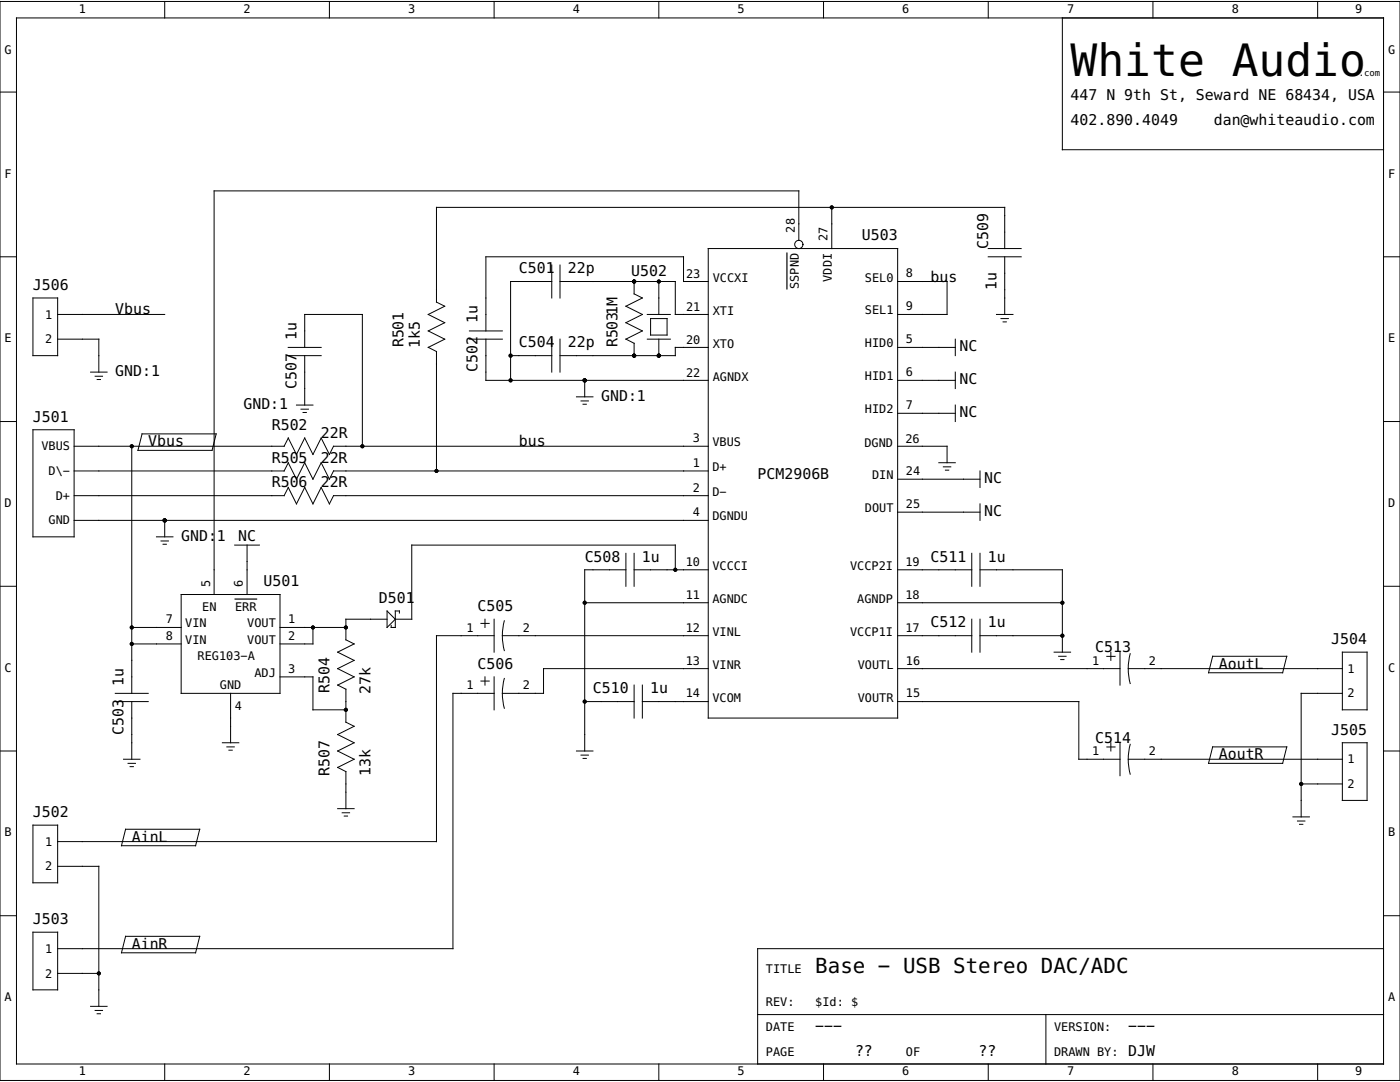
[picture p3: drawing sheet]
<svg xmlns="http://www.w3.org/2000/svg" width="279mm" height="216mm" viewBox="0 0 279 216" stroke-linecap="round" stroke-linejoin="round" font-family="sans-serif">
<g fill="none" stroke="#000" stroke-width=".2">
<path d="M0 .3h279.4v215.3h-279.4zM0 18.4h3.3M3.3 3.6h272.8v208.7h-272.8zM32.9 .3v3.3M65.7 .3v3.3M98.6 .3v3.3M131.5 .3v3.3M164.4 .3v3.3M197.2 .3v3.3M212 3.6v26.3h64.1M230.1 .3v3.3M263 .3v3.3"/>
<path d="M276.1 18.4h3.3M0 51.2h3.3M6.6 59.5h4.9v11.5h-4.9zM110.1 56.2h-8.2v19.7M110.1 52.9v6.6M111.8 56.2h23v6.5h6.5M111.8 52.9v6.6M126.6 56.2v2.4l1.6 .9-3.3 1.6 3.3 1.6-3.3 1.7 3.3 1.6-3.3 1.7 1.7 .8v2.5M131.5 56.2v6.5M141.3 56.2h-4.9v-5h-39.4v14.8M141.3 49.6h37.8v93.7h-37.8zM159.4 48v-9.9h-116.7v80.5"/>
<path d="M166 41.4v8.2M179.1 56.2h9.9v6.5h-9.9M197.2 51.2h6.6M197.2 49.6h6.6M200.5 49.6v-8.2h-113.4v18.9l1.7 .8-3.3 1.6 3.3 1.7-3.3 1.6 3.3 1.7-3.3 1.6 1.6 .8v23.9M200.5 51.2v11.5M276.1 51.2h3.3M11.5 62.7h21.4M11.5 67.7h8.2v6.6M18.1 74.3h3.3M19 75.1h1.5M19.4 75.7h.7"/>
<path d="M57.5 69.3h6.6M57.5 71h6.6M60.8 69.3v-6.6h11.5v26.3M60.8 71v9.8M93.7 67.7h6.6M93.7 66h6.6M97 67.7v8.2h44.3M101.9 71h8.2M110.1 67.7v6.6M111.8 67.7v6.6M115 79.2h3.3M116.7 75.9v3.3"/>
<path d="M129.2 62.7h4.6M129.2 67.7h4.6M129.8 63.6h3.3v3.3h-3.3zM131.5 67.7v3.3M141.3 69.3h-6.5v1.7h-23M179.1 69.3h11.5M179.1 75.9h11.5M190.6 67.7v3.3M190.6 74.3v3.2M198.9 62.7h3.3M199.8 63.6h1.5M200.2 64.2h.6"/>
<path d="M0 84.1h3.3M6.6 85.8h8.2v21.3h-8.2zM14.8 94h41.9l.8-1.7 1.7 3.3 1.6-3.3 1.7 3.3 1.6-3.3 1.6 3.3 .9-1.6h74.7M14.8 98.9h41.9l.8-1.6 1.7 3.2 1.6-3.2 1.7 3.2 1.6-3.2 1.6 3.2 .9-1.6h74.7M14.8 89h41.9l.8-1.6 1.7 3.3 1.6-3.3 1.7 3.3 1.6-3.3 1.6 3.3 .9-1.7h74.7M26.3 89v49.3M28.4 86.6h14.7l-.8 3.3h-14.8zM59.2 80.8h3.3M60.1 81.6h1.5M60.5 82.3h.6M116 80h1.4M116.4 80.7h.6"/>
<path d="M179.1 95.6h16.5M179.1 82.5h11.5M179.1 89h9.9v3.3M187.4 92.3h3.2M188.3 93.2h1.4M188.7 93.8h.6M190.6 80.8v3.3M195.6 94v3.3M276.1 84.1h3.3M0 117h3.3M14.8 103.8h126.5M31.2 107.1h3.3"/>
<path d="M32.1 107.9h1.5M32.5 108.6h.7M32.9 103.8v3.3M36.2 118.6h19.7v19.7h-19.7zM46.8 108.8h5M49.3 108.8v9.8M124.9 113.7h-8.2v36.2M124.9 110.4v6.6M126.6 113.7h14.7M126.6 110.4v6.6M134.8 113.7v-4.9h-52.6v14.8h-3.3M179.1 102.2h16.5"/>
<path d="M179.1 113.7h14.8M193.9 110.4v6.6M195.6 113.7h16.4v16.4M195.6 100.5v3.3M195.6 110.4v6.6M276.1 117h3.3M23 140h6.6M23 138.3h6.6M26.3 125.2h9.9M26.3 128.5h9.9M26.3 140v11.5M46 138.3v9.9"/>
<path d="M55.9 135.1h6.6v6.5h6.5M55.9 125.2h13.1M62.5 125.2v3.3h-6.6M77.2 123.6h-8.2v4.1l1.7 .8-3.3 1.6 3.3 1.7-3.3 1.6 3.3 1.7-3.3 1.6 1.6 .8v6.6l1.7 .8-3.3 1.7 3.3 1.6-3.3 1.7 3.3 1.6-3.3 1.6 1.6 .9v7.4M77.2 121.9l1.7 1.7-1.7 1.6zM79.7 122.3v-.4h-.8v3.3h-.8v-.4M96 124.4h1.6M96 135.9h1.6M96.8 123.6v1.6M96.8 135.1v1.6M98.6 138.3h-8.2v51h-78.9M98.6 123.6v6.5"/>
<path d="M98.6 135.1v6.5M98.6 126.8h-11.5v41.1h-75.6M100.3 126.8h41M100.6 123.9a11.5 11.5 0 0 0 0 5.9M100.6 135.4a11.5 11.5 0 0 0 0 5.9M116.7 140h9.9M116.7 120.3h24.6M126.6 136.7v6.6M128.2 140h13.1M128.2 136.7v6.6M141.3 133.4h-32.8v4.9h-8.2M179.1 133.4h44.4"/>
<path d="M179.1 140h36.2v11.5h8.2M179.1 120.3h32.9M179.1 126.8h14.8M193.9 123.6v6.5M195.6 126.8h16.4M195.6 123.6v6.5M210.4 130.1h3.3M211.3 131h1.5M211.7 131.6h.6M220.9 131h1.6M221.7 130.1v1.7M223.5 130.1v6.6"/>
<path d="M225.2 133.4h42.7M225.6 130.4a11.5 11.5 0 0 0 0 6M242 131h14.8l-.8 3.2h-14.8zM267.9 138.3h-8.2v24.7M267.9 130.1h4.9v11.5h-4.9zM0 149.9h3.3M24.7 151.5h3.2M25.6 152.3h1.4M26 153h.6M44.4 148.2h3.3M45.3 149h1.5M45.7 149.7h.6"/>
<path d="M115 149.9h3.3M116 150.7h1.4M116.4 151.3h.6M220.9 149h1.6M221.7 148.2v1.7M223.5 148.2v6.6M225.2 151.5h42.7M225.6 148.5a11.5 11.5 0 0 0 0 6M242 149h14.8l-.8 3.3h-14.8zM259.7 156.4h8.2M267.9 148.2h4.9v11.5h-4.9zM276.1 149.9h3.3"/>
<path d="M6.6 164.6h4.9v11.6h-4.9zM11.5 172.9h8.2v27.9M25.1 165.5h14.8l-.9 3.3h-14.8zM67.4 161.4h3.3M68.3 162.2h1.5M68.7 162.8h.7M258 163h3.3M258.9 163.8h1.5M259.3 164.5h.7M0 182.7h3.3M6.6 186h4.9v11.5h-4.9zM11.5 194.2h8.2"/>
<path d="M25.1 186.8h14.8l-.9 3.3h-14.8zM276.1 189.3h-124.9v23M276.1 182.7h3.3M18.1 200.8h3.3M19 201.6h1.5M19.4 202.3h.7M32.9 212.3v3.3M65.7 212.3v3.3M98.6 212.3v3.3M131.5 212.3v3.3M151.2 202.4h124.9M164.4 212.3v3.3"/>
<path d="M197.2 212.3v3.3M208.7 202.4v9.9M230.1 212.3v3.3M263 212.3v3.3"/>
<circle cx="159.4" cy="48.8" r=".82"/>
</g>
<path d="M157 50.5v7.1M46.9 119.5h4.3" fill="none" stroke="#000" stroke-width=".24"/>
<g fill="#000">
<circle cx="126.6" cy="56.2" r=".41"/>
<circle cx="131.5" cy="56.2" r=".41"/>
<circle cx="166" cy="41.4" r=".41"/>
<circle cx="101.9" cy="75.9" r=".41"/>
<circle cx="101.9" cy="71" r=".41"/>
<circle cx="116.7" cy="75.9" r=".41"/>
<circle cx="126.6" cy="71" r=".41"/>
<circle cx="131.5" cy="71" r=".41"/>
<circle cx="26.3" cy="89" r=".41"/>
<circle cx="72.3" cy="89" r=".41"/>
<circle cx="87.1" cy="94" r=".41"/>
<circle cx="32.9" cy="103.8" r=".41"/>
<circle cx="134.8" cy="113.7" r=".41"/>
<circle cx="26.3" cy="128.5" r=".41"/>
<circle cx="26.3" cy="125.2" r=".41"/>
<circle cx="62.5" cy="125.2" r=".41"/>
<circle cx="69" cy="125.2" r=".41"/>
<circle cx="116.7" cy="140" r=".41"/>
<circle cx="116.7" cy="120.3" r=".41"/>
<circle cx="212" cy="120.3" r=".41"/>
<circle cx="212" cy="126.8" r=".41"/>
<circle cx="69" cy="141.6" r=".41"/>
<circle cx="259.7" cy="156.4" r=".41"/>
<circle cx="19.7" cy="194.2" r=".41"/>
</g>
<text font-size="8.9" x="213.7" y="15.1">White Audio</text>
<text font-size="4.2" x="162.7" y="194.2">Base − USB Stereo DAC/ADC</text>
<g font-size="3">
<text x="213.7" y="20">447 N 9th St, Seward NE 68434, USA</text>
<text x="213.7" y="24.9">402.890.4049</text>
<text x="242.2" y="24.9">dan@whiteaudio.com</text>
<text x="172" y="48">U503</text>
<text x="197.2" y="49.6" transform="rotate(-90 197.2 49.6)">C509</text>
<text x="6.6" y="57.8">J506</text>
<text x="103.5" y="54.5">C501</text>
<text x="113.3" y="54.5">22p</text>
<text x="126" y="55.1">U502</text>
<text x="185.7" y="56.2">bus</text>
<text x="198.9" y="57.9" transform="rotate(-90 198.9 57.9)">1u</text>
<text x="23" y="62.7">Vbus</text>
<text x="95.3" y="64.5" transform="rotate(-90 95.3 64.5)">1u</text>
<text x="59.2" y="67.8" transform="rotate(-90 59.2 67.8)">1u</text>
<text x="80.5" y="69.3" transform="rotate(-90 80.5 69.3)">R501</text>
<text x="83.8" y="69.4" transform="rotate(-90 83.8 69.4)">1k5</text>
<text x="103.5" y="69.3">C504</text>
<text x="113.3" y="69.3">22p</text>
<text x="123.3" y="69.3" transform="rotate(-90 123.3 69.3)">R5031M</text>
<text x="191.5" y="70.1">NC</text>
<text x="23" y="75.1">GND:1</text>
<text x="59.2" y="77.5" transform="rotate(-90 59.2 77.5)">C507</text>
<text x="95.3" y="74.3" transform="rotate(-90 95.3 74.3)">C502</text>
<text x="191.5" y="76.7">NC</text>
<text x="48.6" y="81.6">GND:1</text>
<text x="120" y="80">GND:1</text>
<text x="191.5" y="83.3">NC</text>
<text x="6.6" y="84.1">J501</text>
<text x="29.6" y="89">Vbus</text>
<text x="54.2" y="85.8">R502</text>
<text x="64" y="87.4">22R</text>
<text x="103.5" y="89">bus</text>
<text x="54.2" y="92.3">R505</text>
<text x="64" y="92.3">22R</text>
<text x="151.2" y="95.6">PCM2906B</text>
<text x="54.2" y="97.3">R506</text>
<text x="64" y="97.3">22R</text>
<text x="196.4" y="96.4">NC</text>
<text x="36.2" y="107.9">GND:1</text>
<text x="47.5" y="107.9">NC</text>
<text x="196.4" y="103">NC</text>
<text x="116.7" y="112.1">C508</text>
<text x="128.1" y="112.1">1u</text>
<text x="185.7" y="112.1">C511</text>
<text x="197.1" y="112.1">1u</text>
<text x="52.6" y="117">U501</text>
<text x="75.6" y="120.3">D501</text>
<text x="95.3" y="121.9">C505</text>
<text x="185.7" y="125.2">C512</text>
<text x="197.1" y="125.2">1u</text>
<text x="218.6" y="130.1">C513</text>
<text x="265.7" y="128.5">J504</text>
<text x="24.7" y="136.8" transform="rotate(-90 24.7 136.8)">1u</text>
<text x="95.3" y="133.4">C506</text>
<text x="243.2" y="133.4">AoutL</text>
<text x="65.7" y="138.3" transform="rotate(-90 65.7 138.3)">R504</text>
<text x="74" y="138.4" transform="rotate(-90 74 138.4)">27k</text>
<text x="118.3" y="138.3">C510</text>
<text x="129.8" y="138.3">1u</text>
<text x="24.7" y="146.6" transform="rotate(-90 24.7 146.6)">C503</text>
<text x="218.6" y="148.2">C514</text>
<text x="265.7" y="146.6">J505</text>
<text x="65.7" y="154.8" transform="rotate(-90 65.7 154.8)">R507</text>
<text x="74" y="154.9" transform="rotate(-90 74 154.9)">13k</text>
<text x="243.2" y="151.5">AoutR</text>
<text x="6.6" y="163">J502</text>
<text x="26.3" y="167.9">AinL</text>
<text x="6.6" y="184.4">J503</text>
<text x="26.3" y="189.3">AinR</text>
<text x="162.7" y="205.7">−−−</text>
<text x="225.2" y="205.7">−−−</text>
<text x="170.6" y="210.7">??</text>
<text x="195.3" y="210.7">??</text>
<text x="225.2" y="210.7">DJW</text>
</g>
<g font-size="2.4">
<text x="15.7" y="2.6">1</text>
<text x="48.6" y="2.6">2</text>
<text x="81.5" y="2.6">3</text>
<text x="114.3" y="2.6">4</text>
<text x="147.2" y="2.6">5</text>
<text x="180.1" y="2.6">6</text>
<text x="212.9" y="2.6">7</text>
<text x="245.8" y="2.6">8</text>
<text x="270.5" y="2.6">9</text>
<text x=".9" y="10.8">G</text>
<text x="277" y="10.8">G</text>
<text x=".9" y="35.4">F</text>
<text x="277" y="35.4">F</text>
<text x="158.6" y="46.4" transform="rotate(-90 158.6 46.4)">28</text>
<text x="165.2" y="48" transform="rotate(-90 165.2 48)">27</text>
<text x="136.9" y="55.4">23</text>
<text x="142.2" y="56.3">VCCXI</text>
<text x="159.4" y="57.6" transform="rotate(-90 159.4 57.6)">SSPND</text>
<text x="166" y="56.2" transform="rotate(-90 166 56.2)">VDDI</text>
<text x="172.6" y="56.2">SEL0</text>
<text x="180.8" y="55.4">8</text>
<text x="9" y="63.6">1</text>
<text x="136.9" y="62">21</text>
<text x="142.2" y="62.8">XTI</text>
<text x="172.6" y="62.7">SEL1</text>
<text x="180.8" y="61.9">9</text>
<text x=".9" y="68.3">E</text>
<text x="9" y="68.5">2</text>
<text x="136.9" y="68.6">20</text>
<text x="142.2" y="69.4">XTO</text>
<text x="172.6" y="69.3">HID0</text>
<text x="180.8" y="68.5">5</text>
<text x="277" y="68.3">E</text>
<text x="136.9" y="75.2">22</text>
<text x="142.2" y="76">AGNDX</text>
<text x="172.6" y="75.9">HID1</text>
<text x="180.8" y="75.1">6</text>
<text x="172.6" y="82.5">HID2</text>
<text x="180.8" y="81.6">7</text>
<text x="8.3" y="89.9">VBUS</text>
<text x="138.3" y="88.2">3</text>
<text x="142.2" y="89">VBUS</text>
<text x="172.5" y="89.1">DGND</text>
<text x="180.7" y="88.3">26</text>
<text x="9.7" y="94.8">D\−</text>
<text x="138.3" y="93.2">1</text>
<text x="142.2" y="94">D+</text>
<text x="174" y="95.6">DIN</text>
<text x="180.8" y="94.8">24</text>
<text x=".9" y="101.2">D</text>
<text x="11.1" y="99.7">D+</text>
<text x="138.3" y="98.1">2</text>
<text x="142.2" y="98.9">D−</text>
<text x="180.8" y="101.4">25</text>
<text x="277" y="101.2">D</text>
<text x="9.7" y="104.7">GND</text>
<text x="138.3" y="103">4</text>
<text x="142.2" y="103.8">DGNDU</text>
<text x="172.6" y="102.2">DOUT</text>
<text x="136.8" y="112.9">10</text>
<text x="142.2" y="113.7">VCCCI</text>
<text x="169.7" y="113.8">VCCP2I</text>
<text x="180.7" y="113">19</text>
<text x="41.9" y="117.1" transform="rotate(-90 41.9 117.1)">5</text>
<text x="48.5" y="117.1" transform="rotate(-90 48.5 117.1)">6</text>
<text x="136.8" y="119.4">11</text>
<text x="180.7" y="119.5">18</text>
<text x="33.1" y="124.4">7</text>
<text x="37" y="125.2">VIN</text>
<text x="40.3" y="121.9">EN</text>
<text x="46.9" y="121.9">ERR</text>
<text x="49.3" y="125.2">VOUT</text>
<text x="57.5" y="124.4">1</text>
<text x="142.2" y="120.3">AGNDC</text>
<text x="171.1" y="120.4">AGNDP</text>
<text x="33.1" y="127.7">8</text>
<text x="37" y="128.5">VIN</text>
<text x="39.4" y="131.8">REG103−A</text>
<text x="49.3" y="128.5">VOUT</text>
<text x="57.5" y="127.7">2</text>
<text x="93.1" y="126">1</text>
<text x="104.4" y="126">2</text>
<text x="136.8" y="126">12</text>
<text x="142.2" y="126.8">VINL</text>
<text x="169.7" y="126.9">VCCP1I</text>
<text x="180.7" y="126.1">17</text>
<text x=".9" y="134">C</text>
<text x="43.9" y="137.5">GND</text>
<text x="50.8" y="135.1">ADJ</text>
<text x="57.5" y="134.2">3</text>
<text x="93.1" y="137.5">1</text>
<text x="104.4" y="137.5">2</text>
<text x="136.8" y="132.6">13</text>
<text x="142.2" y="133.4">VINR</text>
<text x="171.2" y="133.4">VOUTL</text>
<text x="180.8" y="132.6">16</text>
<text x="218" y="132.6">1</text>
<text x="229.3" y="132.6">2</text>
<text x="268.9" y="134.2">1</text>
<text x="277" y="134">C</text>
<text x="46.8" y="141.6">4</text>
<text x="136.8" y="139.2">14</text>
<text x="142.2" y="140">VCOM</text>
<text x="171.2" y="140">VOUTR</text>
<text x="180.8" y="139.2">15</text>
<text x="268.9" y="139.2">2</text>
<text x="218" y="150.7">1</text>
<text x="229.3" y="150.7">2</text>
<text x="268.9" y="152.3">1</text>
<text x="268.9" y="157.2">2</text>
<text x=".9" y="166.9">B</text>
<text x="277" y="166.9">B</text>
<text x="9" y="173.7">2</text>
<text x="9" y="168.8">1</text>
<text x="9" y="190.1">1</text>
<text x="9" y="195.1">2</text>
<text x="152.8" y="194.2">TITLE</text>
<text x=".9" y="199.8">A</text>
<text x="152.8" y="200.8">REV:</text>
<text x="162.7" y="200.8">$Id: $</text>
<text x="277" y="199.8">A</text>
<text x="152.8" y="205.7">DATE</text>
<text x="210.4" y="205.7">VERSION:</text>
<text x="15.7" y="214.6">1</text>
<text x="48.6" y="214.6">2</text>
<text x="81.5" y="214.6">3</text>
<text x="114.3" y="214.6">4</text>
<text x="147.2" y="214.6">5</text>
<text x="152.8" y="210.7">PAGE</text>
<text x="180.1" y="214.6">6</text>
<text x="180.8" y="210.7">OF</text>
<text x="210.4" y="210.7">DRAWN BY:</text>
<text x="212.9" y="214.6">7</text>
<text x="245.8" y="214.6">8</text>
<text x="270.5" y="214.6">9</text>
</g>
<text font-size="1.8" x="271.2" y="15.1">.com</text>
</svg>
